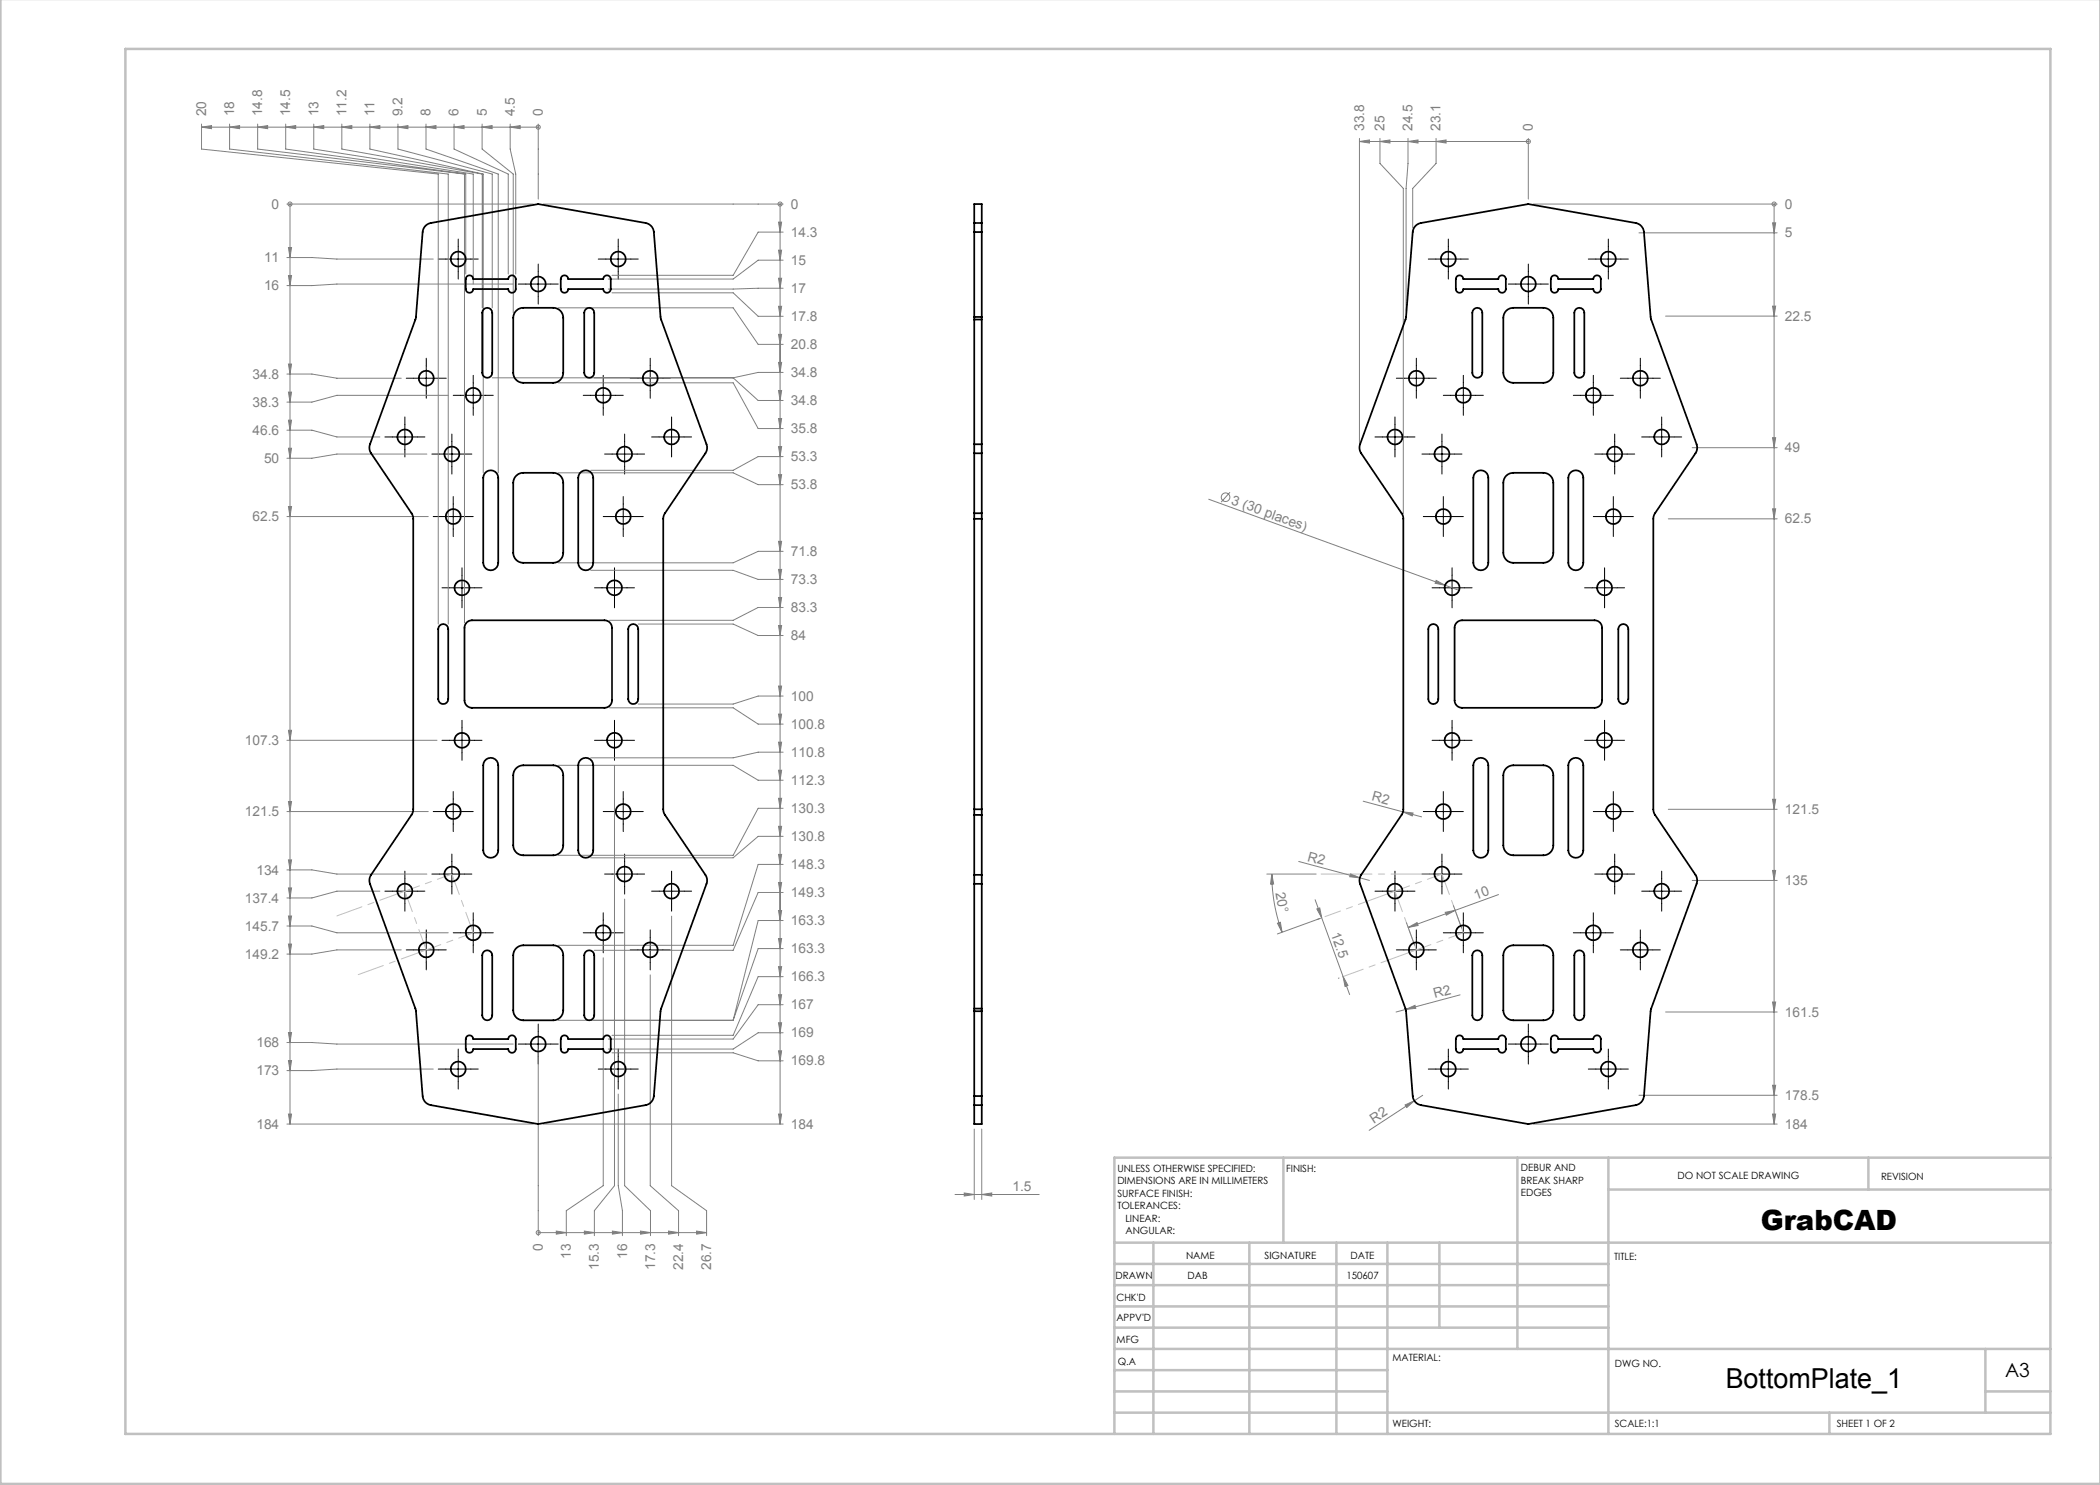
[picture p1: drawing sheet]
<svg xmlns="http://www.w3.org/2000/svg" width="420mm" height="297mm" viewBox="0 0 420 297" stroke-linecap="round" stroke-linejoin="round" font-family="sans-serif">
<g fill="none" stroke="#808080" stroke-width=".2">
<path d="M40.3 25.4l2-.3v.6zM40.3 25.4h67.3M40.3 24.8v5l47.3 5v90M45.9 24.8v5l43.7 5v90M45.9 25.4l2-.3v.6zM51.5 24.8v5l41.4 5v89.8M51.5 25.4l2-.3v.6zM57.1 24.8v5l36 5v20M57.1 25.4l2-.3v.6zM62.8 25.4l2-.3v.6zM62.8 24.8v5l31.8 5v22M68.4 24.8v5l28 5v26.8"/>
<path d="M68.4 25.4l2-.3v.6zM74 25.4l2-.3v.6zM74 24.8v5l22.6 5v59.8M79.6 24.8v5l18.8 5v26.8M79.6 25.4l2-.3v.6zM85.2 25.4l2-.3v.6zM85.2 24.8v5l14.4 5v59.8M90.8 24.8v5l10.8 5v20M90.8 25.4l2-.3v.6zM96.4 25.4l2-.3v.6zM96.4 24.8v5l6.2 5v27.8M102 24.8v5l1.1 5v20"/>
<path d="M102 25.4l2-.3v.6zM107.6 25.4h.1M107.6 24.8v15M271.9 28.3l2-.3v.6zM271.9 28.3h33.8M271.9 27.7v60.8M276 28.3l2-.3v.6zM276 27.7v5l4.7 5v65.1M281.6 27.7v5l-.4 5v24.5M281.6 28.3l2-.3v.6zM287.2 28.3l2-.3v.6zM287.2 27.7v5l-4.7 5v7.9"/>
<path d="M305.7 28.3h.1M305.7 27.7v12.1M57.4 40.8h49.2M57.4 51.5h5l5 .3h19.2M57.7 49.5h.6l-.3 2zM57.7 55.1h.6l-.3 2zM58 40.8h.1M58 40.8v184M102.6 56.8h-35.2l-5 .3h-5M108.6 40.8h48M122.4 58.6h24.2l5 4.7h5M155.7 50h.6l-.3 2z"/>
<path d="M155.7 44.4h.6l-.3 2zM155.7 55.6h.6l-.3 2zM156 40.8h.1M156 40.8v184M156.6 52h-5l-5 3.8h-25M156.6 46.4h-5l-5 8.7h-24.2M156.6 57.6l-10 .2h-25M306.7 40.8h48.7M327.8 46.6h27.6M354.5 44.6h.6l-.3 2zM354.8 40.8h.1M354.8 40.8v184"/>
<path d="M57.4 74.8h5l5 .8h12.9M57.7 72.8h.6l-.3 2zM57.7 78.4h.6l-.3 2zM89.6 79.1h-22.2l-5 1.3h-5M98.4 75.6h48.2M111.6 61.6h35l5 7.3h5M111.6 76.6h35l5 9.1h5M146.6 75.6l5 4.5h5M155.7 61.3h.6l-.3 2zM155.7 66.9h.6l-.3 2zM155.7 72.5h.6l-.3 2zM155.7 78.1h.6l-.3 2z"/>
<path d="M156.6 74.5h-5l-5 1.1M333.1 63.2h22.3M354.5 61.2h.6l-.3 2zM57.4 86h5l5 1.4h8.6M57.7 84h.6l-.3 2zM57.7 89.6h.6l-.3 2zM85.4 90.8h-18l-5 .8h-5M111.6 94.6h35l5 2.3h5M155.7 83.7h.6l-.3 2zM155.7 89.3h.6l-.3 2zM155.7 94.9h.6l-.3 2zM156.6 91.3h-5l-5 2.8h-28.5"/>
<path d="M241.7 99.8l47.3 17.3M246 98.5l-1.8 1.9M338.4 89.5h17M354.5 87.5h.6l-.3 2zM57.4 103.3h28.2M57.7 101.3h.6l-.3 2zM118.1 114.1h28.5l5 1.8h5M155.7 108.3h.6l-.3 2zM155.7 113.9h.6l-.3 2zM155.7 119.5h.6l-.3 2zM156.6 110.3h-5l-5 2.3h-35M287.2 116.1l1.8 1-2-.4z"/>
<path d="M289 117.1l2.8 1M333.7 103.8h21.7M354.5 101.8h.6l-.3 2zM127.6 124.8h19l5 2.3h5M155.7 125.1h.6l-.3 2zM155.7 137.2h.6l-.3 2zM156.6 121.5h-5l-5 2.6h-24.7M156.6 139.2h-5l-5 1.6h-19M57.4 148.1h30M57.7 146.1h.6l-.3 2zM111.6 153.1h35l5 2.9h5M121.9 141.6h24.7l5 3.2h5"/>
<path d="M122.9 153.1v84l-4 5v5M155.7 142.8h.6l-.3 2zM155.7 148.4h.6l-.3 2zM155.7 154h.6l-.3 2zM155.7 159.7h.6l-.3 2zM156.6 150.4h-5l-5 1.2h-28.5M354.5 159.9h.6l-.3 2zM57.4 162.3h28.2M57.4 174h5l5 .8h18M57.7 160.3h.6l-.3 2zM57.7 172h.6l-.3 2zM57.7 177.6h.6l-.3 2z"/>
<path d="M76 178.2h-8.6l-5 1.4h-5M124.9 179.8v57.3l5.2 5v5M155.7 165.3h.6l-.3 2zM155.7 170.9h.6l-.3 2zM155.7 176.5h.6l-.3 2zM156.6 161.7h-5l-5 9.4h-35M156.6 167.3h-5l-5 4.3h-28.5M156.6 172.9h-5l-5 16.2h-35M156.6 178.5h-5l-5 11.6h-27.8M253.4 174.8h9.8M254.4 174.8l.3 2h-.6zM254.4 174.8a34 34 0 0 0 2 11.7"/>
<path d="M259.7 172.3l14.2 3.8M263 180l6.9 18.9M270.1 174.8l1.9 .8-2.1-.3zM272.6 160.2l11.7 3.2M280.6 162.4l2 .2-.2 .6zM299.7 178.9l-18.1 6.6M333.7 161.9h21.7M338.4 176.1h17M354.5 174.1h.6l-.3 2zM57.4 185.2h5l5 1.4h22.2M57.7 183.2h.6l-.3 2zM57.7 188.8h.6l-.3 2z"/>
<path d="M80.3 190h-12.9l-5 .8h-5M120.6 191.6v45.5l-7.3 5v5M130 195v42.1l5.7 5v5M134.3 183.2v53.9l7 5v5M155.7 182.1h.6l-.3 2zM155.7 187.7h.6l-.3 2zM155.7 193.3h.6l-.3 2zM155.7 198.9h.6l-.3 2zM156.6 184.1h-5l-5 20M156.6 189.7h-5l-5 14.4M156.6 195.3h-5l-5 11.8h-24.2M255.5 184.7l.6-.2 .3 2z"/>
<path d="M263.4 181.8l.5-.2 .4 2zM264.1 183.7l-8.6 3.1M267.8 195.6l-.1 .1M268.6 195.3l1 1.8-.6 .2zM281.3 184.6l1.6 4.4M281.6 185.5l1.8-1 .2 .6zM289 182.5l2-.4-1.7 .9zM290.7 181.1l1.6 4.5M292 199l-12.8 3.4M57.4 208.5h5l5 .3h35.2M57.7 206.5h.6l-.3 2zM57.7 212.1h.6l-.3 2z"/>
<path d="M86.6 213.8h-19.2l-5 .3h-5M107.6 209.8v37.3M111.6 204.1h35M122.4 210.6h24.2l5 1.6h5M123.6 218.8v18.3l.9 5v5M155.7 204.6h.6l-.3 2zM155.7 210.2h.6l-.3 2zM156.6 200.9h-5l-5 6.9h-25M156.6 206.6h-5l-5 3.2h-25M281.1 201.9l1.9-.8 .2 .6zM284.5 219.1l-10.7 7M327.8 219.1h27.6"/>
<path d="M333.1 202.4h22.3M354.5 200.4h.6l-.3 2zM354.5 217.1h.6l-.3 2zM57.4 224.8h49.2M57.7 222.8h.6l-.3 2zM108.6 224.8h48M155.7 222.8h.6l-.3 2zM191 238.9h16.8M192.8 238.6l2 .3-2 .3zM194.8 225.8v14.1M196.3 238.9l2-.3v.6zM196.3 225.8v14.1"/>
<path d="M281 221l1.9-.8-1.5 1.3zM306.7 224.8h48.7M354.5 222.8h.6l-.3 2zM107.6 246.5h.1M107.6 246.5h33.7M111.3 246.2l2 .3-2 .3zM116.9 246.2l2 .3-2 .3zM122.5 246.2l2 .3-2 .3zM128.1 246.2l2 .3-2 .3zM133.7 246.2l2 .3-2 .3zM139.3 246.2l2 .3-2 .3z"/>
<circle cx="107.6" cy="25.4" r=".41"/>
<circle cx="305.7" cy="28.3" r=".41"/>
<circle cx="58" cy="40.8" r=".41"/>
<circle cx="156" cy="40.8" r=".41"/>
<circle cx="354.8" cy="40.8" r=".41"/>
<circle cx="245.1" cy="99.4" r=".86"/>
<circle cx="107.6" cy="246.5" r=".41"/>
</g>
<g fill="none" stroke="#000" stroke-width=".2" stroke-dasharray="15.2 1.3 1.3 1.3">
<path d="M89.1 51.8h-1.5M91.6 49.3v-1.5M91.6 54.3v1.5M94.1 51.8h1.5M105.1 56.8h-1.5M107.6 54.3v-1.5M107.6 59.3v1.5M110.1 56.8h1.5M121.1 51.8h-1.5M123.6 49.3v-1.5M123.6 54.3v1.5M126.1 51.8h1.5"/>
<path d="M287.2 51.8h-1.5M289.7 49.3v-1.5M289.7 54.3v1.5M292.2 51.8h1.5M303.2 56.8h-1.5M305.7 54.3v-1.5M305.7 59.3v1.5M308.2 56.8h1.5M319.2 51.8h-1.5M321.7 49.3v-1.5M321.7 54.3v1.5M324.2 51.8h1.5"/>
<path d="M82.8 75.6h-1.5M85.3 73.1v-1.5M85.3 78.1v1.5M87.8 75.6h1.5M92.1 79.1h-1.5M94.6 76.6v-1.5M97.1 79.1h1.5M118.1 79.1h-1.5M120.6 76.6v-1.5M123.1 79.1h1.5M127.5 75.6h-1.5M130 73.1v-1.5"/>
<path d="M130 78.1v1.5M132.5 75.6h1.5M280.8 75.6h-1.5M283.3 73.1v-1.5M283.3 78.1v1.5M285.8 75.6h1.5M290.2 79.1h-1.5M292.7 76.6v-1.5M295.2 79.1h1.5M316.2 79.1h-1.5M318.7 76.6v-1.5M321.2 79.1h1.5"/>
<path d="M325.6 75.6h-1.5M328.1 73.1v-1.5M328.1 78.1v1.5M330.6 75.6h1.5M78.5 87.4h-1.5M81 84.9v-1.5M81 89.9v1.5M83.5 87.4h1.5M87.9 90.8h-1.5M90.4 88.3v-1.5M90.4 93.3v1.5M92.9 90.8h1.5"/>
<path d="M94.6 81.6v1.5M120.6 81.6v1.5M122.4 90.8h-1.5M124.9 88.3v-1.5M124.9 93.3v1.5M127.4 90.8h1.5M131.8 87.4h-1.5M134.3 84.9v-1.5M134.3 89.9v1.5M136.8 87.4h1.5M276.5 87.4h-1.5M279 84.9v-1.5"/>
<path d="M279 89.9v1.5M281.5 87.4h1.5M285.9 90.8h-1.5M288.4 88.3v-1.5M288.4 93.3v1.5M290.9 90.8h1.5M292.7 81.6v1.5M318.7 81.6v1.5M320.4 90.8h-1.5M322.9 88.3v-1.5M322.9 93.3v1.5M325.4 90.8h1.5"/>
<path d="M329.8 87.4h-1.5M332.3 84.9v-1.5M332.3 89.9v1.5M334.8 87.4h1.5M88.1 103.3h-1.5M89.9 117.6h-1.5M90.6 100.8v-1.5M90.6 105.8v1.5M92.4 115.1v-1.5M93.1 103.3h1.5M94.9 117.6h1.5M120.4 117.6h-1.5"/>
<path d="M122.1 103.3h-1.5M122.9 115.1v-1.5M124.6 100.8v-1.5M124.6 105.8v1.5M125.4 117.6h1.5M127.1 103.3h1.5M286.2 103.3h-1.5M287.9 117.6h-1.5M288.7 100.8v-1.5M288.7 105.8v1.5M290.4 115.1v-1.5M291.2 103.3h1.5"/>
<path d="M292.9 117.6h1.5M318.4 117.6h-1.5M320.2 103.3h-1.5M320.9 115.1v-1.5M322.7 100.8v-1.5M322.7 105.8v1.5M323.4 117.6h1.5M325.2 103.3h1.5M92.4 120.1v1.5M122.9 120.1v1.5M290.4 120.1v1.5M320.9 120.1v1.5"/>
<path d="M89.9 148.1h-1.5M90.6 159.8v-1.5M92.4 145.6v-1.5M92.4 150.6v1.5M94.9 148.1h1.5M120.4 148.1h-1.5M122.9 145.6v-1.5M122.9 150.6v1.5M124.6 159.8v-1.5M125.4 148.1h1.5M287.9 148.1h-1.5M288.7 159.8v-1.5"/>
<path d="M290.4 145.6v-1.5M290.4 150.6v1.5M292.9 148.1h1.5M318.4 148.1h-1.5M320.9 145.6v-1.5M320.9 150.6v1.5M322.7 159.8v-1.5M323.4 148.1h1.5M78.5 178.2h-1.5M81 175.7v-1.5M83.5 178.2h1.5M87.9 174.8h-1.5"/>
<path d="M88.1 162.3h-1.5M90.4 172.3v-1.5M90.4 177.3v1.5M90.6 164.8v1.5M92.9 174.8h1.5M93.1 162.3h1.5M122.1 162.3h-1.5M122.4 174.8h-1.5M124.6 164.8v1.5M124.9 172.3v-1.5M124.9 177.3v1.5M127.1 162.3h1.5"/>
<path d="M127.4 174.8h1.5M131.8 178.2h-1.5M134.3 175.7v-1.5M136.8 178.2h1.5M276.5 178.2h-1.5M279 175.7v-1.5M281.5 178.2h1.5M285.9 174.8h-1.5M286.2 162.3h-1.5M288.4 172.3v-1.5M288.4 177.3v1.5M288.7 164.8v1.5"/>
<path d="M290.9 174.8h1.5M291.2 162.3h1.5M320.2 162.3h-1.5M320.4 174.8h-1.5M322.7 164.8v1.5M322.9 172.3v-1.5M322.9 177.3v1.5M325.2 162.3h1.5M325.4 174.8h1.5M329.8 178.2h-1.5M332.3 175.7v-1.5M334.8 178.2h1.5"/>
<path d="M81 180.7v1.5M82.8 190h-1.5M85.3 187.5v-1.5M85.3 192.5v1.5M87.8 190h1.5M92.1 186.6h-1.5M94.6 184.1v-1.5M94.6 189.1v1.5M97.1 186.6h1.5M118.1 186.6h-1.5M120.6 184.1v-1.5M120.6 189.1v1.5"/>
<path d="M123.1 186.6h1.5M127.5 190h-1.5M130 187.5v-1.5M130 192.5v1.5M132.5 190h1.5M134.3 180.7v1.5M279 180.7v1.5M280.8 190h-1.5M283.3 187.5v-1.5M283.3 192.5v1.5M285.8 190h1.5M290.2 186.6h-1.5"/>
<path d="M292.7 184.1v-1.5M292.7 189.1v1.5M295.2 186.6h1.5M316.2 186.6h-1.5M318.7 184.1v-1.5M318.7 189.1v1.5M321.2 186.6h1.5M325.6 190h-1.5M328.1 187.5v-1.5M328.1 192.5v1.5M330.6 190h1.5M332.3 180.7v1.5"/>
<path d="M89.1 213.8h-1.5M91.6 211.3v-1.5M91.6 216.3v1.5M94.1 213.8h1.5M105.1 208.8h-1.5M107.6 206.3v-1.5M107.6 211.3v1.5M110.1 208.8h1.5M121.1 213.8h-1.5M123.6 211.3v-1.5M123.6 216.3v1.5M126.1 213.8h1.5"/>
<path d="M287.2 213.8h-1.5M289.7 211.3v-1.5M289.7 216.3v1.5M292.2 213.8h1.5M303.2 208.8h-1.5M305.7 206.3v-1.5M305.7 211.3v1.5M308.2 208.8h1.5M319.2 213.8h-1.5M321.7 211.3v-1.5M321.7 216.3v1.5M324.2 213.8h1.5"/>
</g>
<g fill="none" stroke="#000" stroke-width=".2">
<path d="M89.1 51.8h5M91.6 49.3v5M105.1 56.8h5M107.6 54.3v5M121.1 51.8h5M123.6 49.3v5M287.2 51.8h5M289.7 49.3v5M303.2 56.8h5M305.7 54.3v5M319.2 51.8h5M321.7 49.3v5"/>
<path d="M82.8 75.6h5M85.3 73.1v5M92.1 79.1h5M94.6 76.6v5M118.1 79.1h5M120.6 76.6v5M127.5 75.6h5M130 73.1v5M280.8 75.6h5M283.3 73.1v5M290.2 79.1h5M292.7 76.6v5"/>
<path d="M316.2 79.1h5M318.7 76.6v5M325.6 75.6h5M328.1 73.1v5M78.5 87.4h5M81 84.9v5M87.9 90.8h5M90.4 88.3v5M122.4 90.8h5M124.9 88.3v5M131.8 87.4h5M134.3 84.9v5"/>
<path d="M276.5 87.4h5M279 84.9v5M285.9 90.8h5M288.4 88.3v5M320.4 90.8h5M322.9 88.3v5M329.8 87.4h5M332.3 84.9v5M88.1 103.3h5M89.9 117.6h5M90.6 100.8v5M92.4 115.1v5"/>
<path d="M120.4 117.6h5M122.1 103.3h5M122.9 115.1v5M124.6 100.8v5M286.2 103.3h5M287.9 117.6h5M288.7 100.8v5M290.4 115.1v5M318.4 117.6h5M320.2 103.3h5M320.9 115.1v5M322.7 100.8v5"/>
<path d="M89.9 148.1h5M90.6 159.8v5M92.4 145.6v5M120.4 148.1h5M122.9 145.6v5M124.6 159.8v5M287.9 148.1h5M288.7 159.8v5M290.4 145.6v5M318.4 148.1h5M320.9 145.6v5M322.7 159.8v5"/>
<path d="M78.5 178.2h5M81 175.7v5M87.9 174.8h5M88.1 162.3h5M90.4 172.3v5M122.1 162.3h5M122.4 174.8h5M124.9 172.3v5M131.8 178.2h5M134.3 175.7v5M276.5 178.2h5M279 175.7v5"/>
<path d="M285.9 174.8h5M286.2 162.3h5M288.4 172.3v5M320.2 162.3h5M320.4 174.8h5M322.9 172.3v5M329.8 178.2h5M332.3 175.7v5M82.8 190h5M85.3 187.5v5M92.1 186.6h5M94.6 184.1v5"/>
<path d="M118.1 186.6h5M120.6 184.1v5M127.5 190h5M130 187.5v5M280.8 190h5M283.3 187.5v5M290.2 186.6h5M292.7 184.1v5M316.2 186.6h5M318.7 184.1v5M325.6 190h5M328.1 187.5v5"/>
<path d="M89.1 213.8h5M91.6 211.3v5M105.1 208.8h5M107.6 206.3v5M121.1 213.8h5M123.6 211.3v5M287.2 213.8h5M289.7 211.3v5M303.2 208.8h5M305.7 206.3v5M319.2 213.8h5M321.7 211.3v5"/>
</g>
<path d="M90.4 174.8l-9.4 3.4M288.4 174.8l-9.4 3.4M94.6 186.6l-9.3 3.4M292.7 186.6l-9.4 3.4" fill="none" stroke="#c0c0c0" stroke-width=".2" stroke-dasharray="15.2 1.3 1.3 1.3" stroke-dashoffset="12.1"/>
<path d="M81 178.2l-13.6 5M85.3 190l-13.6 4.9" fill="none" stroke="#c0c0c0" stroke-width=".2" stroke-dasharray="15.2 1.3 1.3 1.3" stroke-dashoffset="9.9"/>
<path d="M81 178.2l4.3 11.8M90.4 174.8l4.2 11.8M279 178.2l4.3 11.8M288.4 174.8l4.3 11.8" fill="none" stroke="#c0c0c0" stroke-width=".2" stroke-dasharray="15.2 1.3 1.3 1.3" stroke-dashoffset="10.9"/>
<path d="M279 178.2l-14 5.1" fill="none" stroke="#c0c0c0" stroke-width=".2" stroke-dasharray="15.2 1.3 1.3 1.3" stroke-dashoffset="7.4"/>
<path d="M283.3 190l-14.6 5.3" fill="none" stroke="#c0c0c0" stroke-width=".2" stroke-dasharray="15.2 1.3 1.3 1.3" stroke-dashoffset="7.7"/>
<path d="M288.4 174.8h-24.2" fill="none" stroke="#c0c0c0" stroke-width=".2" stroke-dasharray="15.2 1.3 1.3 1.3" stroke-dashoffset="5.1"/>
<g fill="none" stroke="#c0c0c0" stroke-width=".5">
<path d="M.1 -.1v296.9h419.9M25.1 9.8h385v277h-385zM256.7 231.5v17M303.5 231.5v38.3M321.7 231.5v55.3M321.7 237.9h88.4M373.7 231.5v6.4M410.1 231.5h-187.2v55.3M222.9 248.5h187.2M222.9 257h98.8M222.9 252.8h98.8M230.7 248.5v38.3"/>
<path d="M249.9 248.5v38.3M267.3 248.5v38.3M277.5 248.5v38.3M287.9 248.5v17M222.9 265.5h98.8M222.9 261.3h98.8M222.9 278.3h54.6M222.9 274h54.6M222.9 269.8h187.2M397.1 278.3h13M397.1 269.8v12.7M222.9 282.5h187.2"/>
<path d="M365.9 282.5v4.3"/>
</g>
<g fill="#808080">
<path d="M287.2 116.1l1.8 1-2-.4z"/>
<path d="M280.6 162.4l2 .2-.2 .6z"/>
<path d="M270.1 174.8l1.9 .8-2.1-.3z"/>
<path d="M281.1 201.9l1.9-.8 .2 .6z"/>
<path d="M281 221l1.9-.8-1.5 1.3z"/>
<path d="M155.7 50h.6l-.3 2zM155.7 44.4h.6l-.3 2zM155.7 61.3h.6l-.3 2zM155.7 55.6h.6l-.3 2zM155.7 66.9h.6l-.3 2zM155.7 72.5h.6l-.3 2zM155.7 83.7h.6l-.3 2zM155.7 78.1h.6l-.3 2zM155.7 89.3h.6l-.3 2zM155.7 94.9h.6l-.3 2zM155.7 108.3h.6l-.3 2zM155.7 113.9h.6l-.3 2zM155.7 119.5h.6l-.3 2zM155.7 125.1h.6l-.3 2zM155.7 137.2h.6l-.3 2zM155.7 142.8h.6l-.3 2zM155.7 148.4h.6l-.3 2zM155.7 154h.6l-.3 2zM155.7 159.7h.6l-.3 2zM155.7 165.3h.6l-.3 2zM155.7 170.9h.6l-.3 2zM155.7 176.5h.6l-.3 2zM155.7 182.1h.6l-.3 2zM155.7 187.7h.6l-.3 2zM155.7 193.3h.6l-.3 2zM155.7 198.9h.6l-.3 2zM155.7 204.6h.6l-.3 2zM155.7 210.2h.6l-.3 2zM155.7 222.8h.6l-.3 2zM57.7 49.5h.6l-.3 2zM57.7 55.1h.6l-.3 2zM57.7 72.8h.6l-.3 2zM57.7 78.4h.6l-.3 2zM57.7 84h.6l-.3 2zM57.7 89.6h.6l-.3 2zM57.7 101.3h.6l-.3 2zM57.7 146.1h.6l-.3 2zM57.7 160.3h.6l-.3 2zM57.7 172h.6l-.3 2zM57.7 177.6h.6l-.3 2zM57.7 183.2h.6l-.3 2zM57.7 188.8h.6l-.3 2zM57.7 206.5h.6l-.3 2zM57.7 212.1h.6l-.3 2zM57.7 222.8h.6l-.3 2zM354.5 44.6h.6l-.3 2zM354.5 61.2h.6l-.3 2zM354.5 87.5h.6l-.3 2zM354.5 101.8h.6l-.3 2zM354.5 159.9h.6l-.3 2zM354.5 174.1h.6l-.3 2zM354.5 200.4h.6l-.3 2zM354.5 217.1h.6l-.3 2zM354.5 222.8h.6l-.3 2z"/>
<path d="M102 25.4l2-.3v.6zM90.8 25.4l2-.3v.6zM96.4 25.4l2-.3v.6zM79.6 25.4l2-.3v.6zM68.4 25.4l2-.3v.6zM62.8 25.4l2-.3v.6zM57.1 25.4l2-.3v.6zM85.2 25.4l2-.3v.6zM74 25.4l2-.3v.6zM51.5 25.4l2-.3v.6zM45.9 25.4l2-.3v.6zM40.3 25.4l2-.3v.6zM122.5 246.2l2 .3-2 .3zM111.3 246.2l2 .3-2 .3zM128.1 246.2l2 .3-2 .3zM116.9 246.2l2 .3-2 .3zM133.7 246.2l2 .3-2 .3zM139.3 246.2l2 .3-2 .3zM287.2 28.3l2-.3v.6zM281.6 28.3l2-.3v.6zM276 28.3l2-.3v.6zM271.9 28.3l2-.3v.6z"/>
<path d="M254.4 174.8l.3 2h-.6zM255.5 184.7l.6-.2 .3 2z"/>
<path d="M263.4 181.8l.5-.2 .4 2zM268.6 195.3l1 1.8-.6 .2z"/>
<path d="M192.8 238.6l2 .3-2 .3zM196.3 238.9l2-.3v.6z"/>
<path d="M281.6 185.5l1.8-1 .2 .6zM289 182.5l2-.4-1.7 .9z"/>
</g>
<g fill="none" stroke="#000" stroke-width=".35">
<path d="M85 45.2l.6-.4 .6-.2 21.4-3.8 21.5 3.8a2 2 0 0 1 1.7 1.8l1.4 17.3 9.1 25.2a2 2 0 0 1-.2 1.8l-8.1 11.9-.4 1.2 .1 58.4 .3 .8 8.1 12a2 2 0 0 1 .2 1.8l-9.1 25.1-1.4 17.3a2 2 0 0 1-1.7 1.8l-21.5 3.8-21.4-3.8a2 2 0 0 1-1.7-1.8l-1.4-17.3-9.1-25.1a2 2 0 0 1 .2-1.8l8.1-12 .3-1.1v-58.4l-.3-.9-8.1-11.9a2 2 0 0 1-.2-1.8l9.1-25.2 1.4-17.3 .2-.6zM93.4 55.3a.75 .75 0 0 1 .8-.2 .75 .75 0 0 1 .4 .7h7a.75 .75 0 0 1 .8-.7 .75 .75 0 0 1 .7 .7v2a.75 .75 0 0 1-.7 .8 .75 .75 0 0 1-.8-.8h-7a.75 .75 0 0 1-.7 .8 .75 .75 0 0 1-.8-.8v-2zM112.4 55.3a.75 .75 0 0 1 .8-.2 .75 .75 0 0 1 .4 .7h7a.75 .75 0 0 1 .8-.7 .75 .75 0 0 1 .7 .7v2a.75 .75 0 0 1-.7 .8 .75 .75 0 0 1-.8-.8h-7a.75 .75 0 0 1-.7 .8 .75 .75 0 0 1-.8-.8v-2zM194.8 44.6v1.8M194.8 44.6v-3.8h1.5v3.8M194.8 46.4v17M194.8 46.4h1.5M194.8 44.6h1.5M196.3 44.6v1.8M196.3 46.4v17M283.1 45.2l.5-.4 .6-.2 21.5-3.8 21.4 3.8a2 2 0 0 1 1.7 1.8l1.4 17.3 9.1 25.2a2 2 0 0 1-.2 1.8l-8.1 11.9-.3 1.2v58.4l.3 .8 8.1 12a2 2 0 0 1 .2 1.8l-9.1 25.1-1.4 17.3a2 2 0 0 1-1.7 1.8l-21.4 3.8-21.5-3.8a2 2 0 0 1-1.7-1.8l-1.3-17.3-9.2-25.1a2 2 0 0 1 .2-1.8l8.1-12 .4-1.1-.1-58.4-.3-.9-8.1-11.9a2 2 0 0 1-.2-1.8l9.2-25.2 1.3-17.3 .2-.6zM291.4 55.3a.75 .75 0 0 1 .8-.2 .75 .75 0 0 1 .5 .7h7a.75 .75 0 0 1 .7-.7 .75 .75 0 0 1 .8 .7v2a.75 .75 0 0 1-.8 .8 .75 .75 0 0 1-.7-.8h-7a.75 .75 0 0 1-.8 .8 .75 .75 0 0 1-.7-.8v-2z"/>
<path d="M310.4 55.3a.75 .75 0 0 1 .8-.2 .75 .75 0 0 1 .5 .7h7a.75 .75 0 0 1 .7-.7 .75 .75 0 0 1 .8 .7v2a.75 .75 0 0 1-.8 .8 .75 .75 0 0 1-.7-.8h-7a.75 .75 0 0 1-.8 .8 .75 .75 0 0 1-.7-.8v-2zM96.7 61.9a1 1 0 0 1 1.1-.3 1 1 0 0 1 .6 1v12a1 1 0 0 1-1 1 1 1 0 0 1-1-1v-12zM103.2 62.1a2 2 0 0 1 1.4-.5h6a2 2 0 0 1 2 2v11a2 2 0 0 1-2 2h-6a2 2 0 0 1-2-2v-11a2 2 0 0 1 .6-1.5zM117.1 61.9a1 1 0 0 1 1.1-.3 1 1 0 0 1 .6 1v12a1 1 0 0 1-1 1 1 1 0 0 1-1-1v-12zM194.8 63.4v.5M194.8 63.9v25M194.8 63.9h1.5M194.8 63.4h1.5M196.3 63.4v.5M196.3 63.9v25M294.8 61.9a1 1 0 0 1 1-.3 1 1 0 0 1 .7 1v12a1 1 0 0 1-1 1 1 1 0 0 1-1-1v-12zM301.3 62.1a2 2 0 0 1 1.4-.5h6a2 2 0 0 1 2 2v11a2 2 0 0 1-2 2h-6a2 2 0 0 1-2-2v-11a2 2 0 0 1 .6-1.5z"/>
<path d="M315.2 61.9a1 1 0 0 1 1-.3 1 1 0 0 1 .7 1v12a1 1 0 0 1-1 1 1 1 0 0 1-1-1v-12zM97.3 94.3a1.5 1.5 0 0 1 2.3 1.3v17a1.5 1.5 0 0 1-1.5 1.5 1.5 1.5 0 0 1-1.5-1.5v-17l.1-.5zM103.2 95.1a2 2 0 0 1 1.4-.5h6a2 2 0 0 1 2 2v14a2 2 0 0 1-2 2h-6a2 2 0 0 1-2-2v-14a2 2 0 0 1 .6-1.5zM116.3 94.3a1.5 1.5 0 0 1 2.3 1.3v17a1.5 1.5 0 0 1-1.5 1.5 1.5 1.5 0 0 1-1.5-1.5v-17l.1-.5zM194.8 88.9v1.8M194.8 88.9h1.5M194.8 90.7h1.5M194.8 90.7v11.9M196.3 88.9v1.8M196.3 90.7v11.9M295.3 94.3a1.5 1.5 0 0 1 2.4 1.3v17a1.5 1.5 0 0 1-1.5 1.5 1.5 1.5 0 0 1-1.5-1.5v-17v-.5zM301.3 95.1a2 2 0 0 1 1.4-.5h6a2 2 0 0 1 2 2v14a2 2 0 0 1-2 2h-6a2 2 0 0 1-2-2v-14a2 2 0 0 1 .6-1.5z"/>
<path d="M314.3 94.3a1.5 1.5 0 0 1 2.4 1.3v17a1.5 1.5 0 0 1-1.5 1.5 1.5 1.5 0 0 1-1.5-1.5v-17v-.5zM194.8 102.6v1.2M194.8 103.8v58.1M194.8 102.6h1.5M194.8 103.8h1.5M196.3 102.6v1.2M196.3 103.8v58.1M87.9 125.1a1 1 0 0 1 1.1-.2 1 1 0 0 1 .6 .9v14a1 1 0 0 1-1 1 1 1 0 0 1-1-1v-14zM93.3 124.5l.5-.3 .6-.1h26.5a1.5 1.5 0 0 1 1.5 1.5v14.5a1.5 1.5 0 0 1-1.5 1.5h-26.5a1.5 1.5 0 0 1-1.5-1.5v-14.5l.1-.6zM125.9 125.1a1 1 0 0 1 1.1-.2 1 1 0 0 1 .6 .9v14a1 1 0 0 1-1 1 1 1 0 0 1-1-1v-14zM286 125.1a1 1 0 0 1 1-.2 1 1 0 0 1 .7 .9v14a1 1 0 0 1-1 1 1 1 0 0 1-1-1v-14zM291.4 124.5l.4-.3 .6-.1h26.5a1.5 1.5 0 0 1 1.5 1.5v14.5a1.5 1.5 0 0 1-1.5 1.5h-26.5a1.5 1.5 0 0 1-1.5-1.5v-14.5l.1-.6z"/>
<path d="M324 125.1a1 1 0 0 1 1-.2 1 1 0 0 1 .7 .9v14a1 1 0 0 1-1 1 1 1 0 0 1-1-1v-14zM97.3 151.8a1.5 1.5 0 0 1 2.3 1.3v17a1.5 1.5 0 0 1-1.5 1.5 1.5 1.5 0 0 1-1.5-1.5v-17l.1-.5zM103.2 153.6a2 2 0 0 1 1.4-.5h6a2 2 0 0 1 2 2v14a2 2 0 0 1-2 2h-6a2 2 0 0 1-2-2v-14a2 2 0 0 1 .6-1.5zM115.9 152.2a1.5 1.5 0 0 1 1.7-.6 1.5 1.5 0 0 1 1 1.5v17a1.5 1.5 0 0 1-1.5 1.5 1.5 1.5 0 0 1-1.5-1.5v-17zM295.3 151.8a1.5 1.5 0 0 1 2.4 1.3v17a1.5 1.5 0 0 1-1.5 1.5 1.5 1.5 0 0 1-1.5-1.5v-17v-.5zM301.3 153.6a2 2 0 0 1 1.4-.5h6a2 2 0 0 1 2 2v14a2 2 0 0 1-2 2h-6a2 2 0 0 1-2-2v-14a2 2 0 0 1 .6-1.5zM314.3 151.8a1.5 1.5 0 0 1 2.4 1.3v17a1.5 1.5 0 0 1-1.5 1.5 1.5 1.5 0 0 1-1.5-1.5v-17v-.5zM194.8 175v1.8M194.8 161.9v1.1M194.8 175h1.5M194.8 176.8h1.5M194.8 163v12"/>
<path d="M194.8 176.8v24.9M194.8 163h1.5M194.8 161.9h1.5M196.3 175v1.8M196.3 161.9v1.1M196.3 163v12M196.3 176.8v24.9M96.7 190.4a1 1 0 0 1 1.1-.3 1 1 0 0 1 .6 1v12a1 1 0 0 1-1 1 1 1 0 0 1-1-1v-12zM103.2 189.6a2 2 0 0 1 1.4-.5h6a2 2 0 0 1 2 2v11a2 2 0 0 1-2 2h-6a2 2 0 0 1-2-2v-11a2 2 0 0 1 .6-1.5zM117.1 190.4a1 1 0 0 1 1.1-.3 1 1 0 0 1 .6 1v12a1 1 0 0 1-1 1 1 1 0 0 1-1-1v-12zM294.8 190.4a1 1 0 0 1 1-.3 1 1 0 0 1 .7 1v12a1 1 0 0 1-1 1 1 1 0 0 1-1-1v-12zM301.3 189.6a2 2 0 0 1 1.4-.5h6a2 2 0 0 1 2 2v11a2 2 0 0 1-2 2h-6a2 2 0 0 1-2-2v-11a2 2 0 0 1 .6-1.5z"/>
<path d="M315.2 190.4a1 1 0 0 1 1-.3 1 1 0 0 1 .7 1v12a1 1 0 0 1-1 1 1 1 0 0 1-1-1v-12zM93.4 207.3a.75 .75 0 0 1 .8-.2 .75 .75 0 0 1 .4 .7h7a.75 .75 0 0 1 .8-.7 .75 .75 0 0 1 .7 .7v2a.75 .75 0 0 1-.7 .8 .75 .75 0 0 1-.8-.8h-7a.75 .75 0 0 1-.7 .8 .75 .75 0 0 1-.8-.8v-2zM112.4 207.3a.75 .75 0 0 1 .8-.2 .75 .75 0 0 1 .4 .7h7a.75 .75 0 0 1 .8-.7 .75 .75 0 0 1 .7 .7v2a.75 .75 0 0 1-.7 .8 .75 .75 0 0 1-.8-.8h-7a.75 .75 0 0 1-.7 .8 .75 .75 0 0 1-.8-.8v-2zM194.8 201.7v.5M194.8 219.2v1.8M194.8 201.7h1.5M194.8 202.2v17M194.8 202.2h1.5M194.8 219.2h1.5M196.3 201.7v.5M196.3 219.2v1.8M196.3 202.2v17"/>
<path d="M291.4 207.3a.75 .75 0 0 1 .8-.2 .75 .75 0 0 1 .5 .7h7a.75 .75 0 0 1 .7-.7 .75 .75 0 0 1 .8 .7v2a.75 .75 0 0 1-.8 .8 .75 .75 0 0 1-.7-.8h-7a.75 .75 0 0 1-.8 .8 .75 .75 0 0 1-.7-.8v-2zM310.4 207.3a.75 .75 0 0 1 .8-.2 .75 .75 0 0 1 .5 .7h7a.75 .75 0 0 1 .7-.7 .75 .75 0 0 1 .8 .7v2a.75 .75 0 0 1-.8 .8 .75 .75 0 0 1-.7-.8h-7a.75 .75 0 0 1-.8 .8 .75 .75 0 0 1-.7-.8v-2zM194.8 221v3.8h1.5v-3.8M194.8 221h1.5"/>
<circle cx="91.6" cy="51.8" r="1.5"/>
<circle cx="107.6" cy="56.8" r="1.5"/>
<circle cx="123.6" cy="51.8" r="1.5"/>
<circle cx="289.7" cy="51.8" r="1.5"/>
<circle cx="305.7" cy="56.8" r="1.5"/>
<circle cx="321.7" cy="51.8" r="1.5"/>
<circle cx="85.3" cy="75.6" r="1.5"/>
<circle cx="94.6" cy="79.1" r="1.5"/>
<circle cx="120.6" cy="79.1" r="1.5"/>
<circle cx="130" cy="75.6" r="1.5"/>
<circle cx="283.3" cy="75.6" r="1.5"/>
<circle cx="292.7" cy="79.1" r="1.5"/>
<circle cx="318.7" cy="79.1" r="1.5"/>
<circle cx="328.1" cy="75.6" r="1.5"/>
<circle cx="81" cy="87.4" r="1.5"/>
<circle cx="90.4" cy="90.8" r="1.5"/>
<circle cx="124.9" cy="90.8" r="1.5"/>
<circle cx="134.3" cy="87.4" r="1.5"/>
<circle cx="279" cy="87.4" r="1.5"/>
<circle cx="288.4" cy="90.8" r="1.5"/>
<circle cx="322.9" cy="90.8" r="1.5"/>
<circle cx="332.3" cy="87.4" r="1.5"/>
<circle cx="90.6" cy="103.3" r="1.5"/>
<circle cx="92.4" cy="117.6" r="1.5"/>
<circle cx="122.9" cy="117.6" r="1.5"/>
<circle cx="124.6" cy="103.3" r="1.5"/>
<circle cx="288.7" cy="103.3" r="1.5"/>
<circle cx="290.4" cy="117.6" r="1.5"/>
<circle cx="320.9" cy="117.6" r="1.5"/>
<circle cx="322.7" cy="103.3" r="1.5"/>
<circle cx="92.4" cy="148.1" r="1.5"/>
<circle cx="122.9" cy="148.1" r="1.5"/>
<circle cx="290.4" cy="148.1" r="1.5"/>
<circle cx="320.9" cy="148.1" r="1.5"/>
<circle cx="81" cy="178.2" r="1.5"/>
<circle cx="90.4" cy="174.8" r="1.5"/>
<circle cx="90.6" cy="162.3" r="1.5"/>
<circle cx="124.6" cy="162.3" r="1.5"/>
<circle cx="124.9" cy="174.8" r="1.5"/>
<circle cx="134.3" cy="178.2" r="1.5"/>
<circle cx="279" cy="178.2" r="1.5"/>
<circle cx="288.4" cy="174.8" r="1.5"/>
<circle cx="288.7" cy="162.3" r="1.5"/>
<circle cx="322.7" cy="162.3" r="1.5"/>
<circle cx="322.9" cy="174.8" r="1.5"/>
<circle cx="332.3" cy="178.2" r="1.5"/>
<circle cx="85.3" cy="190" r="1.5"/>
<circle cx="94.6" cy="186.6" r="1.5"/>
<circle cx="120.6" cy="186.6" r="1.5"/>
<circle cx="130" cy="190" r="1.5"/>
<circle cx="283.3" cy="190" r="1.5"/>
<circle cx="292.7" cy="186.6" r="1.5"/>
<circle cx="318.7" cy="186.6" r="1.5"/>
<circle cx="328.1" cy="190" r="1.5"/>
<circle cx="91.6" cy="213.8" r="1.5"/>
<circle cx="107.6" cy="208.8" r="1.5"/>
<circle cx="123.6" cy="213.8" r="1.5"/>
<circle cx="289.7" cy="213.8" r="1.5"/>
<circle cx="305.7" cy="208.8" r="1.5"/>
<circle cx="321.7" cy="213.8" r="1.5"/>
</g>
<text font-size="5.6" x="352.1" y="246.1">GrabCAD</text>
<text font-size="5.5" x="345.1" y="277.6">BottomPlate_1</text>
<text font-size="3.9" x="401" y="275.4">A3</text>
<g font-size="2.7" fill="#808080">
<text x="41.2" y="23.3" transform="rotate(-90 41.2 23.3)">20</text>
<text x="46.8" y="23.3" transform="rotate(-90 46.8 23.3)">18</text>
<text x="52.4" y="23.3" transform="rotate(-90 52.4 23.3)">14.8</text>
<text x="58.1" y="23.3" transform="rotate(-90 58.1 23.3)">14.5</text>
<text x="63.7" y="23.3" transform="rotate(-90 63.7 23.3)">13</text>
<text x="69.3" y="23.3" transform="rotate(-90 69.3 23.3)">11.2</text>
<text x="74.9" y="23.3" transform="rotate(-90 74.9 23.3)">11</text>
<text x="80.5" y="23.3" transform="rotate(-90 80.5 23.3)">9.2</text>
<text x="86.1" y="23.3" transform="rotate(-90 86.1 23.3)">8</text>
<text x="91.7" y="23.3" transform="rotate(-90 91.7 23.3)">6</text>
<text x="97.3" y="23.3" transform="rotate(-90 97.3 23.3)">5</text>
<text x="103" y="23.3" transform="rotate(-90 103 23.3)">4.5</text>
<text x="108.6" y="23.3" transform="rotate(-90 108.6 23.3)">0</text>
<text x="272.8" y="26.2" transform="rotate(-90 272.8 26.2)">33.8</text>
<text x="276.9" y="26.2" transform="rotate(-90 276.9 26.2)">25</text>
<text x="282.5" y="26.2" transform="rotate(-90 282.5 26.2)">24.5</text>
<text x="288.1" y="26.2" transform="rotate(-90 288.1 26.2)">23.1</text>
<text x="306.6" y="26.2" transform="rotate(-90 306.6 26.2)">0</text>
<text x="54.3" y="41.7">0</text>
<text x="158.2" y="41.7">0</text>
<text x="357" y="41.7">0</text>
<text x="158.2" y="47.3">14.3</text>
<text x="357" y="47.5">5</text>
<text x="52.8" y="52.4">11</text>
<text x="158.2" y="53">15</text>
<text x="52.8" y="58.1">16</text>
<text x="158.2" y="58.6">17</text>
<text x="158.2" y="64.2">17.8</text>
<text x="357" y="64.1">22.5</text>
<text x="158.2" y="69.8">20.8</text>
<text x="50.5" y="75.7">34.8</text>
<text x="158.2" y="75.4">34.8</text>
<text x="50.5" y="81.4">38.3</text>
<text x="158.2" y="81">34.8</text>
<text x="50.5" y="87">46.6</text>
<text x="158.2" y="86.6">35.8</text>
<text x="52.8" y="92.6">50</text>
<text x="158.2" y="92.2">53.3</text>
<text x="357" y="90.5">49</text>
<text x="158.2" y="97.9">53.8</text>
<text x="246.1" y="100.8" transform="rotate(20 246.1 100.8)">3 (30 places)</text>
<text x="50.5" y="104.3">62.5</text>
<text x="357" y="104.7">62.5</text>
<text x="158.2" y="111.2">71.8</text>
<text x="158.2" y="116.8">73.3</text>
<text x="158.2" y="122.4">83.3</text>
<text x="158.2" y="128">84</text>
<text x="158.2" y="140.1">100</text>
<text x="49" y="149">107.3</text>
<text x="158.2" y="145.7">100.8</text>
<text x="158.2" y="151.4">110.8</text>
<text x="158.2" y="157">112.3</text>
<text x="274.3" y="160" transform="rotate(15 274.3 160)">R2</text>
<text x="49" y="163.3">121.5</text>
<text x="158.2" y="162.6">130.3</text>
<text x="357" y="162.8">121.5</text>
<text x="158.2" y="168.2">130.8</text>
<text x="158.2" y="173.8">148.3</text>
<text x="261.4" y="172.1" transform="rotate(15 261.4 172.1)">R2</text>
<text x="51.3" y="174.9">134</text>
<text x="158.2" y="179.4">149.3</text>
<text x="255.1" y="178.6" transform="rotate(80 255.1 178.6)">20°</text>
<text x="295.2" y="179.9" transform="rotate(-20 295.2 179.9)">10</text>
<text x="357" y="177">135</text>
<text x="49" y="180.5">137.4</text>
<text x="158.2" y="185">163.3</text>
<text x="49" y="186.1">145.7</text>
<text x="49" y="191.8">149.2</text>
<text x="158.2" y="190.6">163.3</text>
<text x="266.1" y="186.7" transform="rotate(70 266.1 186.7)">12.5</text>
<text x="158.2" y="196.3">166.3</text>
<text x="158.2" y="201.9">167</text>
<text x="287" y="199.7" transform="rotate(-15 287 199.7)">R2</text>
<text x="357" y="203.3">161.5</text>
<text x="51.3" y="209.4">168</text>
<text x="158.2" y="207.5">169</text>
<text x="51.3" y="215.1">173</text>
<text x="158.2" y="213.1">169.8</text>
<text x="357" y="220">178.5</text>
<text x="51.3" y="225.8">184</text>
<text x="158.2" y="225.7">184</text>
<text x="274.8" y="224.7" transform="rotate(-33 274.8 224.7)">R2</text>
<text x="357" y="225.7">184</text>
<text x="202.5" y="238.3">1.5</text>
<text x="108.6" y="250.2" transform="rotate(-90 108.6 250.2)">0</text>
<text x="114.2" y="251.7" transform="rotate(-90 114.2 251.7)">13</text>
<text x="125.4" y="251.7" transform="rotate(-90 125.4 251.7)">16</text>
<text x="119.8" y="254" transform="rotate(-90 119.8 254)">15.3</text>
<text x="131" y="254" transform="rotate(-90 131 254)">17.3</text>
<text x="136.6" y="254" transform="rotate(-90 136.6 254)">22.4</text>
<text x="142.2" y="254" transform="rotate(-90 142.2 254)">26.7</text>
</g>
<g font-size="2">
<text x="223.5" y="234.4">UNLESS OTHERWISE SPECIFIED:</text>
<text x="223.5" y="236.9">DIMENSIONS ARE IN MILLIMETERS</text>
<text x="223.5" y="239.4">SURFACE FINISH:</text>
<text x="257.2" y="234.4">FINISH:</text>
<text x="304.2" y="234.3">DEBUR AND</text>
<text x="304.2" y="236.8">BREAK SHARP</text>
<text x="304.2" y="239.3">EDGES</text>
<text x="335.5" y="235.8">DO NOT SCALE DRAWING</text>
<text x="376.2" y="236">REVISION</text>
<text x="223.5" y="241.9">TOLERANCES:</text>
<text x="225.1" y="244.4">LINEAR:</text>
<text x="225.1" y="246.9">ANGULAR:</text>
<text x="237.2" y="251.8">NAME</text>
<text x="252.9" y="251.7">SIGNATURE</text>
<text x="270.1" y="251.7">DATE</text>
<text x="223.1" y="255.9">DRAWN</text>
<text x="237.5" y="255.7">DAB</text>
<text x="269.3" y="255.7">150607</text>
<text x="322.8" y="252">TITLE:</text>
<text x="223.3" y="260.1">CHK'D</text>
<text x="223.3" y="264.2">APPV'D</text>
<text x="223.3" y="268.6">MFG</text>
<text x="223.5" y="272.9">Q.A</text>
<text x="278.5" y="272.3">MATERIAL:</text>
<text x="323" y="273.4">DWG NO.</text>
<text x="278.5" y="285.3">WEIGHT:</text>
<text x="323" y="285.4">SCALE:1:1</text>
<text x="367.4" y="285.4">SHEET 1 OF 2</text>
</g>
</svg>
